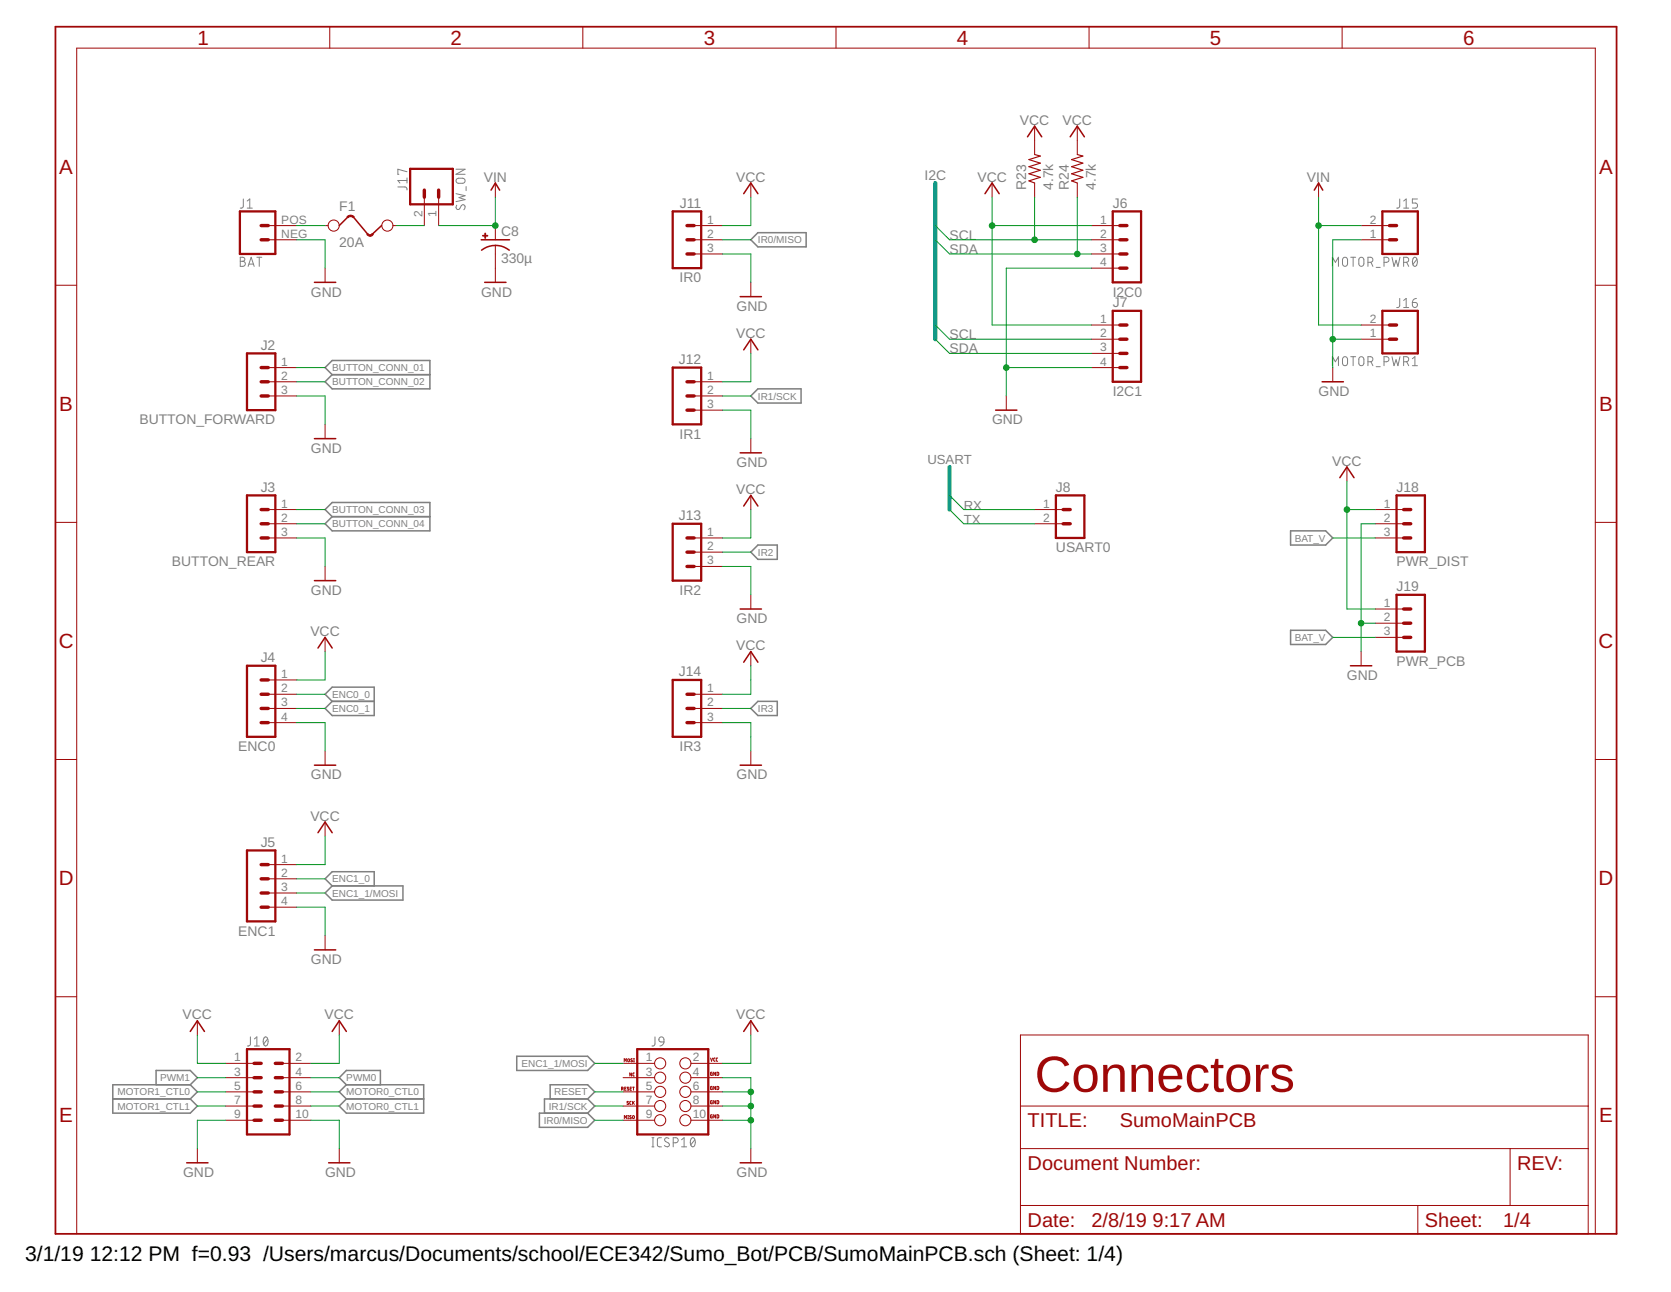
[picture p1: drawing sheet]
<svg xmlns="http://www.w3.org/2000/svg" width="279mm" height="216mm" viewBox="0 0 279 216" stroke-linecap="round" stroke-linejoin="round" font-family="sans-serif">
<g fill="none" stroke="#808080" stroke-width=".17">
<path d="M40.7 33.3v1.3l-.2 .2h-.3M41.3 34.8h.9M41.3 33.6l.5-.3v1.5M66.5 31.2l1.3 .1 .3 .4M68.1 28.7l-1.6-.4v.8h.2M68.1 29.7v.9M68.1 30.2h-1.6l.4 .4M76.2 32.4l1.6 .3-1 .3 1 .4-1.6 .3M76.2 28.3h1.6l-1.6 .8h1.6M76.4 34.3a.4 .4 0 0 0-.1 .5 .4 .4 0 0 0 .5 .1l.3-.5a.38 .38 0 0 1 .6-.1 .38 .38 0 0 1 0 .6l-.1 .2M76.4 29.9a1.3 1.3 0 0 1 1.1-.1 .42 .42 0 0 1 .3 .5 .42 .42 0 0 1-.5 .3h-.8a.43 .43 0 0 1-.1-.7zM77.9 31.2v.7"/>
<path d="M234 33.3v1.3l-.2 .2h-.3M234.7 34.8h.8M234.7 33.6l.4-.3v1.5M237 33.3h-.8v.6h.5a.43 .43 0 0 1 .3 .5 .43 .43 0 0 1-.3 .4h-.5M40.2 43h.4a.34 .34 0 0 1 .3 .3 .34 .34 0 0 1-.3 .4 .42 .42 0 0 1 .4 .4 .42 .42 0 0 1-.4 .4h-.4zM40.2 43.7h.4M41.5 44.5l.5-1.5 .5 1.5M41.6 44.1h.8M42.9 43h.9M43.3 43v1.5M222.8 44.5v-1.5l.5 .8 .5-.8v1.5M224.6 43.1a.41 .41 0 0 1 .5-.1 .41 .41 0 0 1 .2 .4v.7a.42 .42 0 0 1-.4 .4 .42 .42 0 0 1-.4-.4v-.7z"/>
<path d="M224.6 59.7a.41 .41 0 0 1 .5-.1 .41 .41 0 0 1 .2 .4v.7a.42 .42 0 0 1-.4 .4 .42 .42 0 0 1-.4-.4v-.7zM225.8 43h.9M225.8 59.6h.9M226.3 43v1.5M226.3 59.6v1.5M227.3 43.1a.42 .42 0 0 1 .5-.1 .42 .42 0 0 1 .2 .4v.7a.42 .42 0 0 1-.4 .4 .42 .42 0 0 1-.4-.4v-.9zM227.3 59.7a.42 .42 0 0 1 .5-.1 .42 .42 0 0 1 .2 .4v.7a.42 .42 0 0 1-.4 .4 .42 .42 0 0 1-.4-.4v-.8zM228.7 43.8h.5a.42 .42 0 0 0 .4-.4 .42 .42 0 0 0-.4-.4h-.5v1.5M229.2 43.8l.4 .7M230.1 44.7h.7M231.4 43.8h.4a.42 .42 0 0 0 .4-.4 .42 .42 0 0 0-.4-.4h-.4v1.5M232.7 43l.4 1.5 .3-1 .3 1 .4-1.5"/>
<path d="M232.7 59.6l.4 1.5 .3-1 .3 1 .4-1.5M234 49.9v1.3l-.2 .2h-.3M234.7 43.8h.4a.42 .42 0 0 0 .4-.4 .42 .42 0 0 0-.4-.4h-.4v1.5M234.7 50.2l.4-.3v1.5M234.7 51.4h.8M235.2 43.8l.3 .7M236.2 50.5h.5a.42 .42 0 0 1 .3 .5 .42 .42 0 0 1-.4 .4 .42 .42 0 0 1-.4-.4zM236.2 59.9l.4-.3v1.5M236.3 43.1l.3-.1a.9 .9 0 0 1 0 1.5 .98 .98 0 0 1-.3-1.4zM236.8 49.9a.67 .67 0 0 0-.6 .6M236.9 43.3l-.7 .9M222.8 61.1v-1.5l.5 .9 .5-.9v1.5"/>
<path d="M228.7 60.5h.5a.42 .42 0 0 0 .4-.5 .42 .42 0 0 0-.4-.4h-.5v1.5M229.2 60.5l.4 .6M230.1 61.3h.7M231.4 60.5h.4a.42 .42 0 0 0 .4-.5 .42 .42 0 0 0-.4-.4h-.4v1.5M234.7 60.5h.4a.42 .42 0 0 0 .4-.5 .42 .42 0 0 0-.4-.4h-.4v1.5M235.2 60.5l.3 .6M236.2 61.1h.8M41.9 173.3l-.1 1.3-.4 .2M42.5 174.8h.9M42.5 173.6l.4-.3v1.5M44.2 173.4l.2-.1a.9 .9 0 0 1 0 1.5 .96 .96 0 0 1-.2-1.4zM44.7 173.6l-.6 .9"/>
<path d="M109.5 173.3v1.2l-.1 .2-.4 .1M110.3 173.4a.42 .42 0 0 1 .5-.1 .42 .42 0 0 1 .2 .4v.4h-.6l-.2-.3zM111 174.1l-.3 .5-.4 .2M109 191.6h.3M109 190.1h.3M109.2 190.1v1.5M110.6 190.1h-.5l-.2 .4v.9l.4 .2h.3M111.8 190.2l-.1-.1a.36 .36 0 0 0-.5 .2 .36 .36 0 0 0 .1 .5l.5 .2a.35 .35 0 0 1 .1 .5 .35 .35 0 0 1-.5 .1l-.3-.2M112.6 191h.4a.42 .42 0 0 0 .4-.5 .42 .42 0 0 0-.4-.4h-.4v1.5M114 191.6h.8M114 190.5l.4-.4v1.5M115.6 190.2l.2-.1a.9 .9 0 0 1 0 1.5 .94 .94 0 0 1-.2-1.4z"/>
<path d="M116.2 190.5l-.7 .8"/>
</g>
<g fill="none" stroke="#808080" stroke-width=".25">
<path d="M125.5 40.1l1.2-1.2h8.1v2.4h-8.1zM54.4 61.4l1.1-1.2h16.4v4.8h-16.4l-1.1-1.2 1.1-1.2zM55.5 62.6h16.4M126.7 65h7.2v2.4h-7.2l-1.2-1.2zM54.4 85.2l1.1-1.2h16.4v4.7h-16.4l-1.1-1.2 1.1-1.2zM55.5 86.3h16.4M125.5 92.3l1.2-1.2h3.3v2.4h-3.3zM215.8 88.7h5.9l1.1 1.2-1.1 1.2h-5.9zM54.4 116l1.1-1.2h7.1v4.8h-7.1l-1.1-1.2 1.1-1.2zM55.5 117.2h7.1M126.7 117.2h3.3v2.4h-3.3l-1.2-1.2zM215.8 105.3h5.9l1.1 1.2-1.1 1.2h-5.9z"/>
<path d="M55.5 148l-1.1-1.1 1.1-1.2h7.1v2.3M55.5 148h11.9v2.4h-11.9l-1.1-1.2zM86.4 176.5h11.9l1.1 1.2-1.1 1.2h-11.9zM18.9 183.6h12.9M26.1 181.3v-2.4h5.7l1.2 1.2-1.2 1.2M31.8 181.3h-12.9v4.7h12.9l1.2-1.2-1.2-1.2M31.8 181.3l1.2 1.2-1.2 1.1M57.9 181.3l-1.2-1.2 1.2-1.2h5.7v2.4M57.9 181.3h12.9v4.7h-12.9l-1.2-1.2 1.2-1.2M57.9 183.6h12.9M57.9 181.3l-1.2 1.2 1.2 1.1M90.2 186h8.1l1.1 1.2-1.1 1.2h-8.1z"/>
<path d="M92 183.6v-2.3h6.3l1.1 1.2-1.1 1.1M98.3 183.6h-7.3v2.4M98.3 183.6l1.1 1.2-1.1 1.2"/>
</g>
<g fill="none" stroke="#9f0808" stroke-width=".25">
<path d="M58.1 36.3l-1.4 1.4M59.1 36.3l2.4 2.8M63.8 37.7l-1.5 1.4M82.1 31.8l.7-1.2 .7 1.2M124.4 32.4l1.1-1.8 1.2 1.8M164.7 32.4l1.2-1.8 1.2 1.8M171.8 22.9l1.2-1.8 1.2 1.8M178.9 22.9l1.2-1.8 1.2 1.8M219.8 31.8l.7-1.2 .7 1.2M52.6 47.2h3.5M80.5 40.1h4.7M80.5 41.8a3.7 3.7 0 0 1 4.7 0"/>
<path d="M81 47.2h3.6M123.8 49.6h3.5M124.4 58.5l1.1-1.8 1.2 1.8M52.6 73.3h3.5M123.8 75.7h3.5M166.5 68.5h3.5M221.1 63.8h3.5M224 79.8l1.2-1.8 1.2 1.8M52.6 97h3.5M124.4 84.6l1.1-1.8 1.2 1.8M53.2 108.3l1.2-1.8 1.1 1.8M123.8 101.8h3.5"/>
<path d="M124.4 110.7l1.1-1.8 1.2 1.8M225.8 111.3h3.6M52.6 127.9h3.5M53.2 139.1l1.2-1.7 1.1 1.7M123.8 127.9h3.5M52.6 158.7h3.5M31.8 172.4l1.2-1.8 1.2 1.8M55.5 172.4l1.2-1.8 1.2 1.8M124.4 172.4l1.1-1.8 1.2 1.8M31.2 194.3h3.6M54.9 194.3h3.6M123.8 194.3h3.5"/>
</g>
<g fill="none" stroke="#9f0808" stroke-width=".17">
<path d="M55.1 4.5v3.5M97.5 4.5v3.5M139.8 4.5v3.5M182.1 4.5v3.5M224.4 4.5v3.5M44.9 37.7h4.7M54.4 37.7h.5M65.7 37.7h.5M71 33v4.7M73.3 33v4.7M82.8 30.6v2.4M82.8 37.7v2.4"/>
<path d="M116.1 37.7h4.7M125.5 30.6v2.4M165.9 30.6v2.4M173 21.1v4.7M173 30.6v2.4M180.1 21.1v4.7M180.1 30.6v2.4M182.5 37.7h4.7M220.5 30.6v2.4M227.6 37.7h4.7M9.3 47.7h3.5M44.9 40.1h4.7"/>
<path d="M54.4 44.8v2.4M82.8 41v6.2M116.1 40.1h4.7M116.1 42.4h4.7M125.5 47.2v2.4M125.5 56.7v2.4M182.5 40.1h4.7M182.5 42.4h4.7M182.5 44.8h4.7M182.5 54.3h4.7M182.5 56.7h4.7M182.5 59.1h4.7"/>
<path d="M227.6 40.1h4.7M227.6 54.3h4.7M227.6 56.7h4.7M266.7 47.7h3.6M44.9 61.4h4.7M44.9 63.8h4.7M44.9 66.2h4.7M54.4 70.9v2.4M116.1 63.8h4.7M116.1 66.2h4.7M116.1 68.5h4.7M125.5 73.3v2.4"/>
<path d="M168.3 66.2v2.3M182.5 61.4h4.7M222.8 61.4v2.4M225.2 78v2.4M9.3 87.3h3.5M44.9 85.2h4.7M44.9 87.5h4.7M44.9 89.9h4.7M54.4 94.7v2.3M116.1 89.9h4.7M116.1 92.3h4.7M116.1 94.7h4.7"/>
<path d="M125.5 82.8v2.4M125.5 99.4v2.4M173 85.2h4.8M173 87.5h4.8M230 85.2h4.7M230 87.5h4.7M230 89.9h4.7M266.7 87.3h3.6M44.9 113.6h4.7M44.9 116h4.7M44.9 118.4h4.7M54.4 106.5v2.4"/>
<path d="M116.1 116h4.7M116.1 118.4h4.7M125.5 108.9v2.4M227.6 108.9v2.4M230 101.8h4.7M230 104.1h4.7M230 106.5h4.7M9.3 126.9h3.5M44.9 120.8h4.7M54.4 125.5v2.4M54.4 137.4v2.3M116.1 120.8h4.7"/>
<path d="M125.5 125.5v2.4M266.7 126.9h3.6M44.9 144.5h4.7M44.9 146.9h4.7M44.9 149.2h4.7M44.9 151.6h4.7M54.4 156.3v2.4M9.3 166.6h3.5M33 170.6v2.4M37.7 177.7h4.8M47.2 177.7h4.8M56.7 170.6v2.4"/>
<path d="M104.2 177.7h5.3M104.4 177.4v-.5l.1 .3 .2-.3v.5M105 177l.2-.1 .1 .2-.1 .3h-.2zM105.6 179.3v.5l-.3-.5v.5M105.7 177h-.2l.2 .4h-.2M105.9 177.4h.2M105.9 176.9h.2M106 176.9v.5M106.1 179.3l-.3 .1v.3l.3 .1M115.5 177.7h5.3M118.8 176.8l.2 .5 .1-.5M119.1 179.2h-.3l.1 .5h.2l-.1-.3"/>
<path d="M119.6 176.8l-.3 .1 .1 .4h.2M119.6 179.2v.5l-.3-.5v.5M119.9 179.2h.3l-.1 .5h-.2zM120 176.8l-.2 .1v.4h.2M125.5 170.6v2.4M170.6 173h95v33.2h-95zM266.7 166.6h3.6M33 191.9v2.4M37.7 184.8h4.8M37.7 187.2h4.8M37.7 182.5h4.8M37.7 180.1h4.8"/>
<path d="M47.2 184.8h4.8M47.2 187.2h4.8M47.2 182.5h4.8M47.2 180.1h4.8M56.7 191.9v2.4M103.9 181.9h.2M104.1 181.9l.1-.1-.3-.1v.5M104.1 181.9l.1 .3M104.2 184.8h5.3M104.2 187.2h5.3M104.2 182.5h5.3M104.2 180.1h5.3"/>
<path d="M104.4 186.9v-.5l.2 .3 .1-.3v.5M104.5 181.9h.1M104.7 181.7h-.2v.5h.2M105 186.9h.1M105 186.4h.1M105 186.4v.5M105.1 184.1h-.3l.3 .4h-.3M105.1 181.7h-.2v.1l.2 .3h-.2M105.4 181.9h.2M105.5 184l-.2 .1v.4l.2 .1M105.5 186.5h-.2l.2 .4h-.2M105.6 181.7h-.2v.5h.2"/>
<path d="M105.8 181.7h.3M105.8 184v.6M105.8 186.5l.2-.1 .1 .2-.1 .3h-.2zM105.9 184.2l.2 .4M105.9 181.7v.5M106.1 184l-.3 .4M115.5 184.8h5.3M115.5 187.2h5.3M115.5 182.5h5.3M115.5 180.1h5.3M119.1 181.5l-.3 .1 .1 .5h.2l-.1-.3M119.1 183.9l-.3 .1 .1 .4h.2l-.1-.3"/>
<path d="M119.1 186.3h-.3l.1 .5h.2l-.1-.3M119.6 181.5v.6l-.3-.6v.6M119.6 183.9v.5l-.3-.5v.5M119.6 186.3v.5l-.3-.5v.5M119.9 181.5l.3 .1-.1 .5h-.2zM119.9 183.9l.3 .1-.1 .4h-.2zM119.9 186.3l.3 .1-.1 .4h-.2zM125.5 191.9v2.4M170.6 191.9h95M170.6 184.8h95M252.5 191.9v9.5M12.8 206.2v-198.2h253.9v198.2"/>
<path d="M170.6 201.4h95M237.1 201.4v4.8"/>
<circle cx="55.8" cy="37.7" r=".93"/>
<circle cx="64.8" cy="37.7" r=".93"/>
<circle cx="110.4" cy="177.7" r=".93"/>
<circle cx="114.6" cy="177.7" r=".93"/>
<circle cx="110.4" cy="184.8" r=".93"/>
<circle cx="110.4" cy="187.2" r=".93"/>
<circle cx="110.4" cy="180.1" r=".93"/>
<circle cx="110.4" cy="182.5" r=".93"/>
<circle cx="114.6" cy="182.5" r=".93"/>
<circle cx="114.6" cy="184.8" r=".93"/>
<circle cx="114.6" cy="180.1" r=".93"/>
<circle cx="114.6" cy="187.2" r=".93"/>
</g>
<g fill="none" stroke="#9f0808" stroke-width=".57">
<path d="M43.7 37.7h1.2M71 31.8v1.2M73.3 31.8v1.2M114.9 37.7h1.2M187.2 37.7h1.2M232.3 37.7h1.2M43.7 40.1h1.2M114.9 40.1h1.2M114.9 42.4h1.2M187.2 40.1h1.2M187.2 42.4h1.2M187.2 44.8h1.2"/>
<path d="M187.2 54.3h1.2M187.2 56.7h1.2M187.2 59.1h1.2M232.3 40.1h1.2M232.3 54.3h1.2M232.3 56.7h1.2M43.7 61.4h1.2M43.7 63.8h1.2M43.7 66.2h1.2M114.9 63.8h1.2M114.9 66.2h1.2M114.9 68.5h1.2"/>
<path d="M187.2 61.4h1.2M43.7 85.2h1.2M43.7 87.5h1.2M43.7 89.9h1.2M114.9 89.9h1.2M114.9 92.3h1.2M114.9 94.7h1.2M177.8 85.2h1.1M177.8 87.5h1.1M234.7 85.2h1.2M234.7 87.5h1.2M234.7 89.9h1.2"/>
<path d="M43.7 113.6h1.2M43.7 116h1.2M43.7 118.4h1.2M114.9 116h1.2M114.9 118.4h1.2M234.7 101.8h1.2M234.7 104.1h1.2M234.7 106.5h1.2M43.7 120.8h1.2M114.9 120.8h1.2M43.7 144.5h1.2M43.7 146.9h1.2"/>
<path d="M43.7 149.2h1.2M43.7 151.6h1.2M42.5 177.7h1.2M46 177.7h1.2M42.5 182.5h1.2M42.5 184.8h1.2M42.5 187.2h1.2M42.5 180.1h1.2M46 182.5h1.2M46 184.8h1.2M46 187.2h1.2M46 180.1h1.2"/>
</g>
<g fill="none" stroke="#9f0808" stroke-width=".38">
<path d="M40.1 35.3h5.9v7.1h-5.9zM68.6 28.2h7.1v5.9h-7.1zM112.5 35.3h4.7v9.5h-4.7zM186.1 35.3h4.7v11.9h-4.7zM231.1 35.3h6v7.1h-6zM41.3 59.1h4.7v9.4h-4.7zM186.1 51.9h4.7v11.9h-4.7zM231.1 51.9h6v7.2h-6zM112.5 61.4h4.7v9.5h-4.7zM41.3 82.8h4.7v9.5h-4.7zM112.5 87.5h4.7v9.5h-4.7zM176.6 82.8h4.7v7.1h-4.7z"/>
<path d="M233.5 82.8h4.8v9.5h-4.8zM233.5 99.4h4.8v9.5h-4.8zM41.3 111.3h4.7v11.8h-4.7zM112.5 113.6h4.7v9.5h-4.7zM41.3 142.1h4.7v11.9h-4.7zM41.3 175.3h7.1v14.3h-7.1zM106.6 175.3h11.8v14.3h-11.8z"/>
</g>
<g fill="#9f0808" stroke="#9f0808" stroke-width=".17">
<path d="M58 36.2l.6-.2v.2l-.4 .2z" fill-rule="evenodd"/>
<path d="M58.6 36l.6 .2-.1 .2-.5-.2z" fill-rule="evenodd"/>
<path d="M61.9 39.2l.3-.2 .2 .1-.4 .4h-.1z" fill-rule="evenodd"/>
<path d="M61.3 39.2l.3-.1 .3 .1v.3z" fill-rule="evenodd"/>
</g>
<g fill="#9f0808" stroke="#9f0808" stroke-width=".17">
<path d="M80.7 39.3h.9v.2h-.9z"/>
<path d="M81.1 39h.1v.8h-.1z"/>
</g>
<path d="M9.3 4.5h261v201.7h-261z" fill="none" stroke="#9f0808" stroke-width=".3"/>
<path d="M173 25.8l.9 .3-1.9 .6 1.9 .6-1.9 .6 1.9 .5-1.9 .6 1.9 .6-1.9 .6 1 .4M180.1 25.8l1 .3-1.9 .6 1.9 .6-1.9 .6 1.9 .5-1.9 .6 1.9 .6-1.9 .6 .9 .4" fill="none" stroke="#9f0808" stroke-width=".19"/>
<path d="M156.4 30.6v26.1M158.8 78v7.2" fill="none" stroke="#0696d7" stroke-width=".72"/>
<g fill="none" stroke="#099523" stroke-width=".17">
<path d="M49.6 37.7h4.8M66.2 37.7h4.8M82.8 33v4.7h-9.5M125.5 33v4.7h-4.7M156.4 37.7l2.4 2.4h23.7M165.9 37.7h16.6M165.9 33v21.3h16.6M173 33v7.1M180.1 33v9.4M220.5 37.7h7.1M220.5 33v21.3h7.1M49.6 40.1h4.8v4.7"/>
<path d="M120.8 40.1h4.7M120.8 42.4h4.7v4.8M125.5 59.1v4.7h-4.7M156.4 40.1l2.4 2.3h23.7M156.4 54.3l2.4 2.4h23.7M156.4 56.7l2.4 2.4h23.7M182.5 44.8h-14.2v21.4M222.8 56.7h4.8M227.6 40.1h-4.8v21.3M49.6 61.4h4.8M49.6 63.8h4.8M49.6 66.2h4.8v4.7"/>
<path d="M120.8 66.2h4.7M120.8 68.5h4.7v4.8M168.3 61.4h14.2M49.6 85.2h4.8M49.6 87.5h4.8M49.6 89.9h4.8v4.8M120.8 94.7h4.7v4.7M120.8 92.3h4.7M125.5 85.2v4.7h-4.7M158.8 82.8l2.3 2.4h11.9M158.8 85.2l2.3 2.3h11.9M222.8 89.9h7.2"/>
<path d="M225.2 85.2h4.8M225.2 80.4v21.4h4.8M230 87.5h-2.4v21.4M49.6 116h4.8M49.6 118.4h4.8M54.4 108.9v4.7h-4.8M120.8 118.4h4.7M125.5 111.3v4.7h-4.7M222.8 106.5h7.2M227.6 104.1h2.4M49.6 120.8h4.8v4.7M54.4 139.7v4.8h-4.8"/>
<path d="M120.8 120.8h4.7v4.7M49.6 151.6h4.8v4.7M49.6 146.9h4.8M49.6 149.2h4.8M33 173v4.7h4.7M56.7 173v4.7h-4.7M99.4 177.7h4.8M125.5 173v4.7h-4.7M33 180.1h4.7M33 182.5h4.7M33 184.8h4.7M37.7 187.2h-4.7v4.7"/>
<path d="M52 187.2h4.7v4.7M52 180.1h4.7M52 182.5h4.7M52 184.8h4.7M99.4 187.2h4.8M99.4 182.5h4.8M99.4 184.8h4.8M120.8 187.2h4.7M120.8 180.1h4.7v11.8M120.8 182.5h4.7M120.8 184.8h4.7"/>
</g>
<g fill="#099523" stroke="#099523" stroke-width=".17">
<circle cx="168.3" cy="61.4" r=".47"/>
<circle cx="222.8" cy="56.7" r=".47"/>
<circle cx="227.6" cy="104.1" r=".47"/>
<circle cx="125.5" cy="182.5" r=".47"/>
<circle cx="125.5" cy="184.8" r=".47"/>
<circle cx="125.5" cy="187.2" r=".47"/>
<circle cx="165.9" cy="37.7" r=".47"/>
<circle cx="225.2" cy="85.2" r=".47"/>
<circle cx="82.8" cy="37.7" r=".47"/>
<circle cx="220.5" cy="37.7" r=".47"/>
<circle cx="173" cy="40.1" r=".47"/>
<circle cx="180.1" cy="42.4" r=".47"/>
</g>
<text font-size="8.5" fill="#9f0808" x="173" y="182.4">Connectors</text>
<g font-size="3.5">
<text x="4.2" y="210.7">3/1/19</text>
<text x="15" y="210.7">12:12 PM f=0.93 /Users/marcus/Documents/school/ECE342/Sumo_Bot/PCB/SumoMainPCB.sch (Sheet: 1/4)</text>
</g>
<g font-size="3.4" fill="#9f0808">
<text x="33" y="7.5">1</text>
<text x="75.3" y="7.5">2</text>
<text x="117.7" y="7.5">3</text>
<text x="160" y="7.5">4</text>
<text x="202.3" y="7.5">5</text>
<text x="244.6" y="7.5">6</text>
<text x="9.9" y="29.1">A</text>
<text x="267.4" y="29.1">A</text>
<text x="9.9" y="68.7">B</text>
<text x="267.4" y="68.7">B</text>
<text x="9.8" y="108.3">C</text>
<text x="267.3" y="108.3">C</text>
<text x="9.8" y="147.9">D</text>
<text x="267.3" y="147.9">D</text>
<text x="9.9" y="187.6">E</text>
<text x="267.4" y="187.6">E</text>
</g>
<g font-size="3.3" fill="#9f0808">
<text x="171.8" y="188.4">TITLE:</text>
<text x="187.2" y="188.4">SumoMainPCB</text>
<text x="171.8" y="195.5">Document Number:</text>
<text x="253.7" y="195.5">REV:</text>
<text x="171.8" y="205">Date:</text>
<text x="182.5" y="205">2/8/19</text>
<text x="192.7" y="205">9:17 AM</text>
<text x="238.3" y="205">Sheet:</text>
<text x="251.3" y="205">1/4</text>
</g>
<g font-size="2.3" fill="#808080">
<text x="170.5" y="20.8">VCC</text>
<text x="177.7" y="20.8">VCC</text>
<text x="56.7" y="35.3">F1</text>
<text x="80.9" y="30.3">VIN</text>
<text x="113.7" y="34.7">J11</text>
<text x="123.1" y="30.3">VCC</text>
<text x="154.6" y="30.1">I2C</text>
<text x="163.4" y="30.3">VCC</text>
<text x="171.6" y="31.8" transform="rotate(-90 171.6 31.8)">R23</text>
<text x="176.1" y="31.8" transform="rotate(-90 176.1 31.8)">4.7k</text>
<text x="178.7" y="31.8" transform="rotate(-90 178.7 31.8)">R24</text>
<text x="183.2" y="31.8" transform="rotate(-90 183.2 31.8)">4.7k</text>
<text x="186.1" y="34.7">J6</text>
<text x="218.5" y="30.3">VIN</text>
<text x="56.7" y="41.3">20A</text>
<text x="83.8" y="39.5">C8</text>
<text x="158.8" y="40.1">SCL</text>
<text x="83.8" y="44">330µ</text>
<text x="113.6" y="47.2">IR0</text>
<text x="158.8" y="42.4">SDA</text>
<text x="52" y="49.6">GND</text>
<text x="80.5" y="49.6">GND</text>
<text x="123.2" y="51.9">GND</text>
<text x="186.1" y="49.6">I2C0</text>
<text x="186.1" y="51.3">J7</text>
<text x="43.6" y="58.5">J2</text>
<text x="123.1" y="56.4">VCC</text>
<text x="158.8" y="56.7">SCL</text>
<text x="158.8" y="59.1">SDA</text>
<text x="113.5" y="60.8">J12</text>
<text x="23.3" y="70.9">BUTTON_FORWARD</text>
<text x="165.9" y="70.9">GND</text>
<text x="186.1" y="66.2">I2C1</text>
<text x="220.5" y="66.2">GND</text>
<text x="52" y="75.7">GND</text>
<text x="113.6" y="73.3">IR1</text>
<text x="222.8" y="77.8">VCC</text>
<text x="43.6" y="82.2">J3</text>
<text x="123.1" y="82.5">VCC</text>
<text x="123.2" y="78">GND</text>
<text x="176.6" y="82.2">J8</text>
<text x="233.5" y="82.2">J18</text>
<text x="113.5" y="86.9">J13</text>
<text x="28.8" y="94.6">BUTTON_REAR</text>
<text x="176.6" y="92.3">USART0</text>
<text x="233.5" y="94.6">PWR_DIST</text>
<text x="52" y="99.4">GND</text>
<text x="113.6" y="99.4">IR2</text>
<text x="233.5" y="98.8">J19</text>
<text x="51.9" y="106.3">VCC</text>
<text x="123.2" y="104.1">GND</text>
<text x="43.6" y="110.7">J4</text>
<text x="113.5" y="113">J14</text>
<text x="123.1" y="108.6">VCC</text>
<text x="225.2" y="113.6">GND</text>
<text x="233.5" y="111.3">PWR_PCB</text>
<text x="39.8" y="125.5">ENC0</text>
<text x="113.6" y="125.5">IR3</text>
<text x="52" y="130.2">GND</text>
<text x="123.2" y="130.2">GND</text>
<text x="51.9" y="137.1">VCC</text>
<text x="43.6" y="141.5">J5</text>
<text x="39.8" y="156.3">ENC1</text>
<text x="52" y="161.1">GND</text>
<text x="30.5" y="170.3">VCC</text>
<text x="54.3" y="170.3">VCC</text>
<text x="123.1" y="170.3">VCC</text>
<text x="30.6" y="196.7">GND</text>
<text x="54.3" y="196.7">GND</text>
<text x="123.2" y="196.7">GND</text>
</g>
<g font-size="2.2" fill="#808080">
<text x="155.1" y="77.6">USART</text>
<text x="161.1" y="85.2">RX</text>
<text x="161.1" y="87.5">TX</text>
</g>
<g font-size="2" fill="#808080">
<text x="47" y="39.7">NEG</text>
<text x="47" y="37.4">POS</text>
<text x="70.6" y="36.3" transform="rotate(-90 70.6 36.3)">2</text>
<text x="73" y="36.3" transform="rotate(-90 73 36.3)">1</text>
<text x="118.2" y="37.4">1</text>
<text x="118.2" y="39.7">2</text>
<text x="183.9" y="37.4">1</text>
<text x="183.9" y="39.7">2</text>
<text x="229" y="39.7">1</text>
<text x="229" y="37.4">2</text>
<text x="118.2" y="42.1">3</text>
<text x="183.9" y="42.1">3</text>
<text x="183.9" y="44.5">4</text>
<text x="183.9" y="54">1</text>
<text x="229" y="54">2</text>
<text x="183.9" y="56.3">2</text>
<text x="183.9" y="58.7">3</text>
<text x="229" y="56.3">1</text>
<text x="47" y="61.1">1</text>
<text x="47" y="63.5">2</text>
<text x="47" y="65.8">3</text>
<text x="118.2" y="63.5">1</text>
<text x="118.2" y="65.8">2</text>
<text x="183.9" y="61.1">4</text>
<text x="118.2" y="68.2">3</text>
<text x="47" y="84.8">1</text>
<text x="47" y="87.2">2</text>
<text x="47" y="89.6">3</text>
<text x="118.2" y="89.6">1</text>
<text x="174.4" y="84.8">1</text>
<text x="174.4" y="87.2">2</text>
<text x="231.4" y="84.8">1</text>
<text x="231.4" y="87.2">2</text>
<text x="231.4" y="89.6">3</text>
<text x="118.2" y="91.9">2</text>
<text x="118.2" y="94.3">3</text>
<text x="231.4" y="101.4">1</text>
<text x="231.4" y="103.8">2</text>
<text x="231.4" y="106.2">3</text>
<text x="47" y="113.3">1</text>
<text x="47" y="115.7">2</text>
<text x="47" y="118">3</text>
<text x="118.2" y="115.7">1</text>
<text x="118.2" y="118">2</text>
<text x="47" y="120.4">4</text>
<text x="118.2" y="120.4">3</text>
<text x="47" y="144.1">1</text>
<text x="47" y="146.5">2</text>
<text x="47" y="148.9">3</text>
<text x="47" y="151.3">4</text>
<text x="39.2" y="179.7">3</text>
<text x="39.2" y="177.4">1</text>
<text x="49.4" y="179.7">4</text>
<text x="49.4" y="177.4">2</text>
<text x="108" y="177.4">1</text>
<text x="108" y="179.7">3</text>
<text x="115.9" y="177.4">2</text>
<text x="115.9" y="179.7">4</text>
<text x="39.2" y="184.5">7</text>
<text x="39.2" y="182.1">5</text>
<text x="49.4" y="184.5">8</text>
<text x="49.4" y="182.1">6</text>
<text x="108" y="182.1">5</text>
<text x="108" y="184.5">7</text>
<text x="115.9" y="182.1">6</text>
<text x="115.9" y="184.5">8</text>
<text x="39.2" y="186.9">9</text>
<text x="49.4" y="186.9">10</text>
<text x="108" y="186.9">9</text>
<text x="115.9" y="186.9">10</text>
</g>
<g font-size="1.7" fill="#808080">
<text x="126.7" y="40.7">IR0/MISO</text>
<text x="55.5" y="62">BUTTON_CONN_01</text>
<text x="55.5" y="64.4">BUTTON_CONN_02</text>
<text x="126.7" y="66.8">IR1/SCK</text>
<text x="55.5" y="85.8">BUTTON_CONN_03</text>
<text x="55.5" y="88.1">BUTTON_CONN_04</text>
<text x="126.7" y="92.9">IR2</text>
<text x="216.5" y="90.5">BAT_V</text>
<text x="216.5" y="107.1">BAT_V</text>
<text x="55.5" y="116.6">ENC0_0</text>
<text x="55.5" y="119">ENC0_1</text>
<text x="126.7" y="119">IR3</text>
<text x="55.5" y="147.4">ENC1_0</text>
<text x="55.5" y="149.8">ENC1_1/MOSI</text>
<text x="87.2" y="178.3">ENC1_1/MOSI</text>
<text x="19.7" y="183">MOTOR1_CTL0</text>
<text x="19.7" y="185.4">MOTOR1_CTL1</text>
<text x="26.8" y="180.7">PWM1</text>
<text x="57.9" y="180.7">PWM0</text>
<text x="57.9" y="183">MOTOR0_CTL0</text>
<text x="57.9" y="185.4">MOTOR0_CTL1</text>
<text x="91.8" y="185.4">IR1/SCK</text>
<text x="92.7" y="183">RESET</text>
<text x="90.9" y="187.8">IR0/MISO</text>
</g>
</svg>
